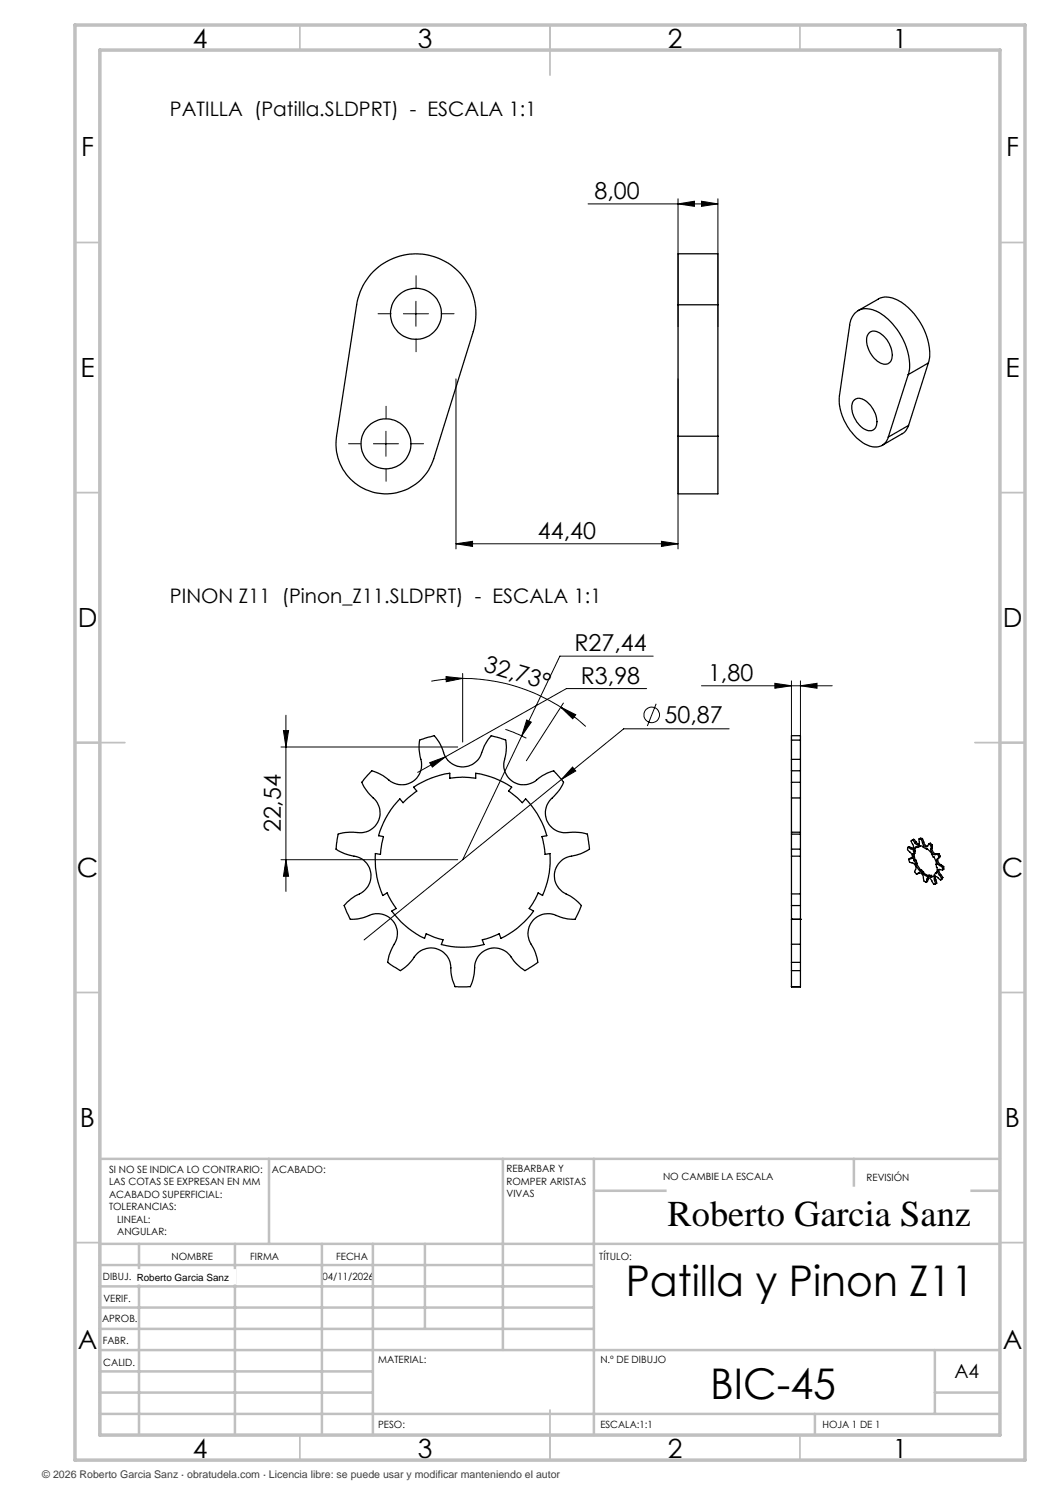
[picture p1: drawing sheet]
<svg xmlns="http://www.w3.org/2000/svg" width="210mm" height="297mm" viewBox="0 0 210 297" stroke-linecap="round" stroke-linejoin="round" font-family="sans-serif">
<g fill="none" stroke="#000" stroke-width=".2">
<path d="M135.6 39.8v25.5M143.6 39.8v25.5M117.6 40.8h26M135.6 40.8l3.3-.6v1.1zM140.3 40.2l3.3 .6-3.3 .5zM80.7 62.8h5M83.2 60.3v5M91.2 75.8v34M135.6 75.8v34M74.7 88.8h5M77.2 86.3v5M91.2 108.8l3.3-.5v1z"/>
<path d="M91.2 108.8h44.4M132.3 108.3l3.3 .5-3.3 .5zM89.2 135.3l3.3 .4-3.2 .6zM92.5 135.7a36.6 36.6 0 0 1 19.6 5.7M92.5 135.7l-3.9 .2-2.3 .3M92.5 134.7v13.7M129.3 137.7h-16l-24.2 13.7M130.6 131.2h-18.6l-19.5 40.7M140.3 137.2h26.1M155 136.7l3.3 .5-3.3 .5zM158.3 136.2v34.8M160.1 137.2l3.3-.5v1z"/>
<path d="M160.1 136.2v34.8M56.2 149.4h35.3M56.7 146.1h1l-.5 3.3zM57.2 143v35.3M85.9 152.5l3.2-1.1-2.6 2zM89.1 151.4l-5.6 3.1M101.1 145.9l4.2 1.7M105.3 144l1 .4-1.9 2.8zM112.1 141.4l3 1.5-.6 .9zM112.1 141.4l2.6 1.9 2.5 2M112.3 155.9l-39.5 32.1M112.7 140.6l-7.4 11.5"/>
<path d="M114.5 153.4l.6 .8-2.8 1.7zM131.2 140.8l-1.7 4.4M145.8 145.8h-21.1l-12.4 10.1M56.2 171.9h35.3M57.2 171.9l.5 3.4h-1z"/>
<circle cx="130.3" cy="143" r="1.56"/>
</g>
<path d="M83.2 57.8v-2.6M78.2 62.8h-2.6M83.2 67.8v2.6M88.2 62.8h2.6M72.2 88.8h-2.5M77.2 83.8v-2.6M77.2 93.8v2.5M82.2 88.8h2.5" fill="none" stroke="#000" stroke-width=".2" stroke-dasharray="15.2 1.3 1.3 1.3"/>
<g fill="none" stroke="#c0c0c0" stroke-width=".35">
<path d="M60 5v5M110 5v10M160 5v5M15 48.5h5M200 48.5h5M15 98.5h5M200 98.5h5M15 148.5h10M195 148.5h10M15 198.5h5M200 198.5h5M15 248.5h5"/>
<path d="M200 248.5h5M60 287v5M110 282v10M160 287v5"/>
</g>
<g fill="none" stroke="#c0c0c0" stroke-width=".5">
<path d="M53.8 231.8v17M100.6 231.8v38.2M118.8 231.8v55.2M118.8 238.2h81.2M170.8 231.8v6.4M200 231.8h-180v55.2M20 248.8h180M20 257.3h98.8M20 253h98.8M27.8 248.8v38.2M47 248.8v38.2M64.4 248.8v38.2"/>
<path d="M74.6 248.8v38.2M85 248.8v17M20 265.8h98.8M20 261.5h98.8M20 278.5h54.6M20 274.3h54.6M20 270h180M187 278.5h13M187 270v12.8M20 282.8h180M163 282.8v4.2"/>
</g>
<path d="M15 5h190v287h-190zM20 10h180v277h-180z" fill="none" stroke="#c0c0c0" stroke-width=".7"/>
<g fill="#000">
<path d="M135.6 40.8l3.3-.6v1.1zM140.3 40.2l3.3 .6-3.3 .5zM114.5 153.4l-2.2 2.5 2.8-1.7zM85.9 152.5l.6 .9 2.6-2zM105.3 144l-.9 3.2 1.9-2.8zM155 136.7l3.3 .5-3.3 .5zM160.1 137.2l3.3-.5v1z"/>
<path d="M132.3 108.3l3.3 .5-3.3 .5zM91.2 108.8l3.3-.5v1z"/>
<path d="M112.1 141.4l3 1.5-.6 .9zM89.2 135.3l3.3 .4-3.2 .6z"/>
<path d="M57.2 171.9l.5 3.4h-1zM56.7 146.1h1l-.5 3.3z"/>
</g>
<g fill="none" stroke="#000" stroke-width=".25">
<path d="M74.6 54.4a12 12 0 0 1 14.7-1.9 12 12 0 0 1 5.4 13.8l-8 25.5a10 10 0 0 1-11.8 6.7 10 10 0 0 1-7.6-11.3l4-26.2a12.3 12.3 0 0 1 3.3-6.6zM135.6 61v-10.2h8v10.2M135.6 61h8M135.6 61v26.2M143.6 61v26.2M170.9 80a2.24 2.24 0 0 1 3 .9 4.4 4.4 0 0 1 1.1 4.7 1.8 1.8 0 0 1-2.6-.1 5 5 0 0 1-1.9-5.1zM171.6 62.1l4-2.3a4.6 4.6 0 0 1 5 .9 12.8 12.8 0 0 1 5.2 11.2l-.1 .7M173.8 66.6a1.99 1.99 0 0 1 2.8 .5 4.9 4.9 0 0 1 1.6 5 1.65 1.65 0 0 1-2.6 .3 5.3 5.3 0 0 1-2.1-5.3zM181.6 74.9a10.9 10.9 0 0 0-1.9-8.6 9.2 9.2 0 0 0-6.5-4.6 3.3 3.3 0 0 0-3.3 3.3l-2 14.2a10.6 10.6 0 0 0 6 10 2.71 2.71 0 0 0 3.8-1.8M181.6 74.9l-3.9 12.5M185.7 72.6l-4.1 2.3M185.7 72.6l-4 12.5"/>
<path d="M135.6 87.2v11.6h8v-11.6M135.6 87.2h8M181.7 85.1a2.78 2.78 0 0 1-1.3 1.6l-4 2.4M181.7 85.1l-4 2.3M74.4 154.2a10.8 10.8 0 0 1 4.1 2.3 4 4 0 0 0 4.6-.6 4 4 0 0 0 .9-4.5l-.2-1.4 .1-2 3-.9 .3 .4a11.9 11.9 0 0 1 1.9 3.8 4 4 0 0 0 4.1 2 4 4 0 0 0 3.3-3.2l.9-1.8 .8-1.2 2.9 .9 .1 .5a11.1 11.1 0 0 1-.4 4.2 4 4 0 0 0 2.4 4 4 4 0 0 0 4.5-1l1.7-1 1.3-.5 2 2.3-.2 .4a13.4 13.4 0 0 1-2.6 3.3 4 4 0 0 0-.1 4.6 4 4 0 0 0 4.3 1.7h1.9l1.5 .3 .4 3-.4 .3a12.4 12.4 0 0 1-4.1 1.3 4 4 0 0 0-2.5 3.9 4 4 0 0 0 2.7 3.7l1.3 .8 1.4 1.3-1.3 2.8h-.5a11.3 11.3 0 0 1-4.1-1.1 4 4 0 0 0-4.2 1.9 4 4 0 0 0 .3 4.6l.6 1.3 .5 1.9-2.6 1.6-.4-.3a11 11 0 0 1-2.9-3.1 4 4 0 0 0-4.6-.7 4 4 0 0 0-2.2 4.1l-.3 1.9-.5 1.3h-3.1l-.2-.4a10.6 10.6 0 0 1-.7-4.2 4 4 0 0 0-3.5-3.1 4 4 0 0 0-4 2.2l-1 1.1-1.5 1.2-2.6-1.6 .1-.5a18.5 18.5 0 0 1 1.8-4.4 4 4 0 0 0-1.6-4.1 4 4 0 0 0-4.4-.2l-1.9 .5-1.4 .1-1.3-2.8 .3-.3a11.6 11.6 0 0 1 3.5-2.5 4 4 0 0 0 1.4-4.4 4 4 0 0 0-3.7-2.8l-1.4-.4-1.7-.9 .4-3 .5-.1a12.5 12.5 0 0 1 4.3-.2 4 4 0 0 0 3.5-2.9 4 4 0 0 0-1.6-4.4l-1.2-1.4-.7-1.3zM80 159.8l.6 .7 2.8-2.3-.7-.8a17.5 17.5 0 0 1 7.3-2.7v.9a16 16 0 0 1 5.1 0v-.9a17.1 17.1 0 0 1 7.2 2.7l-.6 .8 1.8 1.4 1 .9 .6-.7a17.2 17.2 0 0 1 4.3 7.3l-1 .2 .4 1.8 .2 1.8 1-.2a17.4 17.4 0 0 1-1.5 8.4l-.9-.5-.5 1.2-1.3 1.9 .9 .5a17.8 17.8 0 0 1-6.5 5.5l-.4-.9-1.6 .7-1.8 .5 .4 .9a17.3 17.3 0 0 1-8.5 0l.3-.9-1.7-.5-1.7-.7-.3 .9a17.2 17.2 0 0 1-6.5-5.5l.8-.5-1-1.5-.8-1.6-.8 .5a17.7 17.7 0 0 1-1.5-8.4l1 .2 .6-3.6-1-.2a17.6 17.6 0 0 1 4.3-7.3zM158.3 159.6v6.8M158.3 154.2v2.3M158.3 156.5v3.1M158.3 151.9v2.3M158.3 148v3.9M158.3 148v-.9h1.8v.9"/>
<path d="M158.3 159.6h1.8M158.3 154.2h1.8M158.3 156.5h1.8M158.3 151.9h1.8M158.3 148h1.8M160.1 159.6v6.8M160.1 154.2v2.3M160.1 156.5v3.1M160.1 151.9v2.3M160.1 148v3.9M158.3 166.8v3M158.3 169.8v1.4"/>
<path d="M158.3 166.4v.4M158.3 178.8v2.3M158.3 171.2v7.6M158.3 166.4h1.8M158.3 166.8h1.8M158.3 169.8h1.8M158.3 171.2h1.8M158.3 178.8h1.8M160.1 166.8v3M160.1 169.8v1.4M160.1 166.4v.4M160.1 178.8v2.3"/>
<path d="M160.1 171.2v7.6M181.6 169.5a.9 .9 0 0 0 .6 1.1 .62 .62 0 0 1 .3 .6 .62 .62 0 0 1-.4 .5M181.6 169.5l.5 .2M181.6 169.5l.3-.2 .5 .3M182.1 171.7h-.1a.39 .39 0 0 0-.3 .4 .39 .39 0 0 0 .4 .4 1.1 1.1 0 0 1 1 .6 1.1 1.1 0 0 1-.1 1.2l.3 .5 .4-.2M182.4 169.6l.3 .1M182.4 169.6l-.3 .1M182.4 171.6l-.6 .2M182.4 171.6l-.3 .1M182.4 171.6h.1M182.5 168l-.3 .2 .2 .4a.75 .75 0 0 1 .1 1.3l-.4-.2M182.5 168l.5 .6"/>
<path d="M182.5 168l.2-.2 .5 .6M182.7 170.2l.1 .1M182.7 170.8l-.1-.1 .2 1.5M182.8 170.3l-.1 .5M182.8 172.2h.1M182.8 170.7l.3 1.3M182.9 172.2l.3 .6M183 170l-.3 .2M183 170l.1 .1M183.1 170.1l-.1 .6-.3 .1M183.1 170.1l-.3 .2M183.1 172l-.3 .2"/>
<path d="M183.1 172h.1M183.2 172.8h-.1l.3 .7 .6 .7v-.1M183.2 172l.2 .6-.2 .2M183.2 172l-.3 .2M183.2 168.4l.4 .4h.2M183.2 168.4l-.2 .2M183.3 169.4l-.3 .6M183.3 172.7l.9 1.3M183.4 169.5l-.1-.2-.2 .2-.4 .7M183.4 169.5h.1M183.7 174.6a.88 .88 0 0 1 1 1.1l.1 .5 .4 .3M183.8 169.4l-.1-.2h.1l.7 .1 .1 .2 .8 .4"/>
<path d="M183.8 169.4l-.4 .1M183.8 167.8v.2a.71 .71 0 0 1-.2 1l-.4-.1-.2-.3M183.8 167.8h.4M183.8 174.6h-.1M183.9 174.5l-.4 .3M184 169.2l-.2 .2M184 174.1l.5 .5M184 174.1l.3-.2 .4 .5M184.2 167.8l.3 .8M184.4 174.7l1.2 .7v-.2M184.5 167.7l.2 .7M184.5 167.7l-.4-.1-.3 .2"/>
<path d="M184.5 174.6l-.1 .1M184.5 167.7l-.3 .1M184.5 168.6a.68 .68 0 0 0 .3 .6 .68 .68 0 0 0 .7 0l.3-.4M184.7 174.5l.9 .6M184.7 174.5l-.3 .2M184.7 174.4l-.2 .2M184.7 174.4v.1M184.7 168.4a1.03 1.03 0 0 0 .8 .9M184.7 168.4l-.2 .2M185.3 175.9a.39 .39 0 0 1 .4-.4 .39 .39 0 0 1 .4 .3l.2 .2a.76 .76 0 0 0 .7 .8h.1M185.3 175.9l-.1 .6M185.4 169.9v-.2a2.93 2.93 0 0 1 1.3 1.7"/>
<path d="M185.5 169.8l-.1 .1M185.6 175.2l.4 .1M185.6 175.8l-.1 .5-.3 .2M185.6 175.8l-.3 .1M185.7 175.5l-.1 .3M185.8 168.8l.4 .4M185.8 168.8l.3-.2 .4 .4M186 175.3l.1 .1M186.2 169.2v.6M186.2 169.8a.94 .94 0 0 0 .9 1.1M186.3 175.1l-.5-.1-.2 .2M186.3 175.1l-.3 .2"/>
<path d="M186.3 175.1v.2M186.3 175.3l-.2 .1M186.4 169.6a.94 .94 0 0 0 .9 1.2M186.4 169.6l-.2 .2M186.5 169l-.1 .6M186.5 169l-.3 .2M186.7 171.4l.1-.1 .1 .2 .3 .9 .2 .5-.2-.1M186.8 171.4h-.1M186.9 175.2l-.6 .1M186.9 176.1l.2 .7M187.1 174.6l-.2 .2a.57 .57 0 0 1-.7 .6h-.1M187.1 175.3v.7"/>
<path d="M187.1 176l.3 .6-.3 .2M187.1 176l-.2 .1M187.2 172.8l.2 1.3-.2 .6-.1-.1M187.3 170.8l-.2 .1M187.3 172.8h-.1M187.4 174.4l-.3 .2M187.5 170.9h-.4M187.5 170.9l.3 .5M187.7 171.7a.96 .96 0 0 0 .5 1.3M187.8 170.7l.3 .6M187.8 170.7l-.5 .1M187.8 170.7l-.3 .2"/>
<path d="M187.8 171.4l-.1 .2a.84 .84 0 0 0-.4 .8 .84 .84 0 0 0 .6 .7M187.9 173.9v.5l.2 .5M187.9 175l.4 .6M187.9 173.1l.6 .4M188.1 171.3l-.5 .4M188.1 171.3l-.3 .1M188.1 176l-.2-.1a.78 .78 0 0 0-1-.5v.7M188.1 174.9l.5 .6M188.1 174.9l-.2 .1M188.2 173l.5 .3M188.2 173l-.3 .1M188.3 175.6l-.2 .4"/>
<path d="M188.5 173.5v.5M188.5 174h-.1a.56 .56 0 0 0-.8 .2v.4l.3 .4M188.6 175.5l-.5 .5M188.6 175.5l-.3 .1M188.7 173.3l.1 .5-.3 .2M188.7 173.3l-.2 .2M158.3 181.1v2.8M158.3 183.9h.1M158.3 183.9v4.9M158.3 192.5v1.6M158.3 188.8v3.7M158.3 194.1v3.2"/>
<path d="M158.3 197.3h1.8M158.3 183.9h1.8M158.3 181.1h1.8M158.3 188.8h1.8M158.3 194.1h1.8M158.3 192.5h1.8M160.1 181.1v2.8M160.1 183.9h.1M160.1 183.9v4.9M160.1 192.5v1.6M160.1 188.8v3.7M160.1 194.1v3.2"/>
<circle cx="83.2" cy="62.8" r="5.1"/>
<circle cx="77.2" cy="88.8" r="5"/>
</g>
<g fill="#fff" stroke="#fff" stroke-width=".35">
<path d="M27.3 254h19.7v2.7h-19.7z"/>
<path d="M133.5 237.5h60.4v9.9h-60.4z"/>
</g>
<g font-size="8.5">
<text x="125.1" y="259.3">Patilla y Pinon Z11</text>
<text x="142" y="279.7">BIC-45</text>
</g>
<text font-size="7.3" x="133.5" y="245.1">Roberto Garcia Sanz</text>
<g font-size="5.3">
<text x="38.5" y="9.5">4</text>
<text x="83.5" y="9.5">3</text>
<text x="133.6" y="9.5">2</text>
<text x="178.6" y="9.5">1</text>
<text x="16.2" y="31.2">F</text>
<text x="201.2" y="31.2">F</text>
<text x="16.1" y="75.5">E</text>
<text x="201.1" y="75.5">E</text>
<text x="15.5" y="125.5">D</text>
<text x="200.5" y="125.5">D</text>
<text x="15.4" y="175.5">C</text>
<text x="200.4" y="175.5">C</text>
<text x="16" y="225.5">B</text>
<text x="201" y="225.5">B</text>
<text x="15.5" y="269.7">A</text>
<text x="200.5" y="269.7">A</text>
<text x="38.5" y="291.5">4</text>
<text x="83.5" y="291.5">3</text>
<text x="133.6" y="291.5">2</text>
<text x="178.6" y="291.5">1</text>
</g>
<g font-size="4.7">
<text x="118.9" y="39.7">8,00</text>
<text x="107.6" y="107.7">44,40</text>
<text x="114.9" y="130.2">R27,44</text>
<text x="96.6" y="134.3" transform="rotate(16 96.6 134.3)">32,73°</text>
<text x="116.2" y="136.7">R3,98</text>
<text x="141.6" y="136.1">1,80</text>
<text x="132.9" y="144.7">50,87</text>
<text x="56.2" y="166.5" transform="rotate(-90 56.2 166.5)">22,54</text>
</g>
<g font-size="4">
<text x="34" y="23.1">PATILLA (Patilla.SLDPRT) - ESCALA 1:1</text>
<text x="34" y="120.6">PINON Z11 (Pinon_Z11.SLDPRT) - ESCALA 1:1</text>
</g>
<text font-size="3.9" x="190.9" y="275.5">A4</text>
<text font-size="2.1" fill="#404040" x="8.5" y="295.6">© 2026 Roberto Garcia Sanz · obratudela.com · Licencia libre: se puede usar y modificar manteniendo el autor</text>
<g font-size="2">
<text x="21.8" y="234.6">SI NO SE INDICA LO CONTRARIO:</text>
<text x="21.8" y="237.1">LAS COTAS SE EXPRESAN EN MM</text>
<text x="21.8" y="239.6">ACABADO SUPERFICIAL:</text>
<text x="54.4" y="234.6">ACABADO:</text>
<text x="101.3" y="234.5">REBARBAR Y</text>
<text x="101.3" y="237">ROMPER ARISTAS</text>
<text x="101.3" y="239.5">VIVAS</text>
<text x="132.6" y="236">NO CAMBIE LA ESCALA</text>
<text x="173.3" y="236.2">REVISIÓN</text>
<text x="21.8" y="242.1">TOLERANCIAS:</text>
<text x="23.4" y="244.6">LINEAL:</text>
<text x="23.4" y="247.1">ANGULAR:</text>
<text x="34.3" y="252">NOMBRE</text>
<text x="50" y="251.9">FIRMA</text>
<text x="67.2" y="251.9">FECHA</text>
<text x="119.9" y="251.9">TÍTULO:</text>
<text x="20.6" y="256.1">DIBUJ.</text>
<text x="27.3" y="256.1">Roberto Garcia Sanz</text>
<text x="64.5" y="255.9">04/11/2026</text>
<text x="20.7" y="260.3">VERIF.</text>
<text x="20.4" y="264.4">APROB.</text>
<text x="20.5" y="268.8">FABR.</text>
<text x="20.7" y="273.1">CALID.</text>
<text x="75.6" y="272.5">MATERIAL:</text>
<text x="120.1" y="272.5">N.º DE DIBUJO</text>
<text x="75.6" y="285.5">PESO:</text>
<text x="120.1" y="285.6">ESCALA:1:1</text>
<text x="164.5" y="285.6">HOJA 1 DE 1</text>
</g>
</svg>
